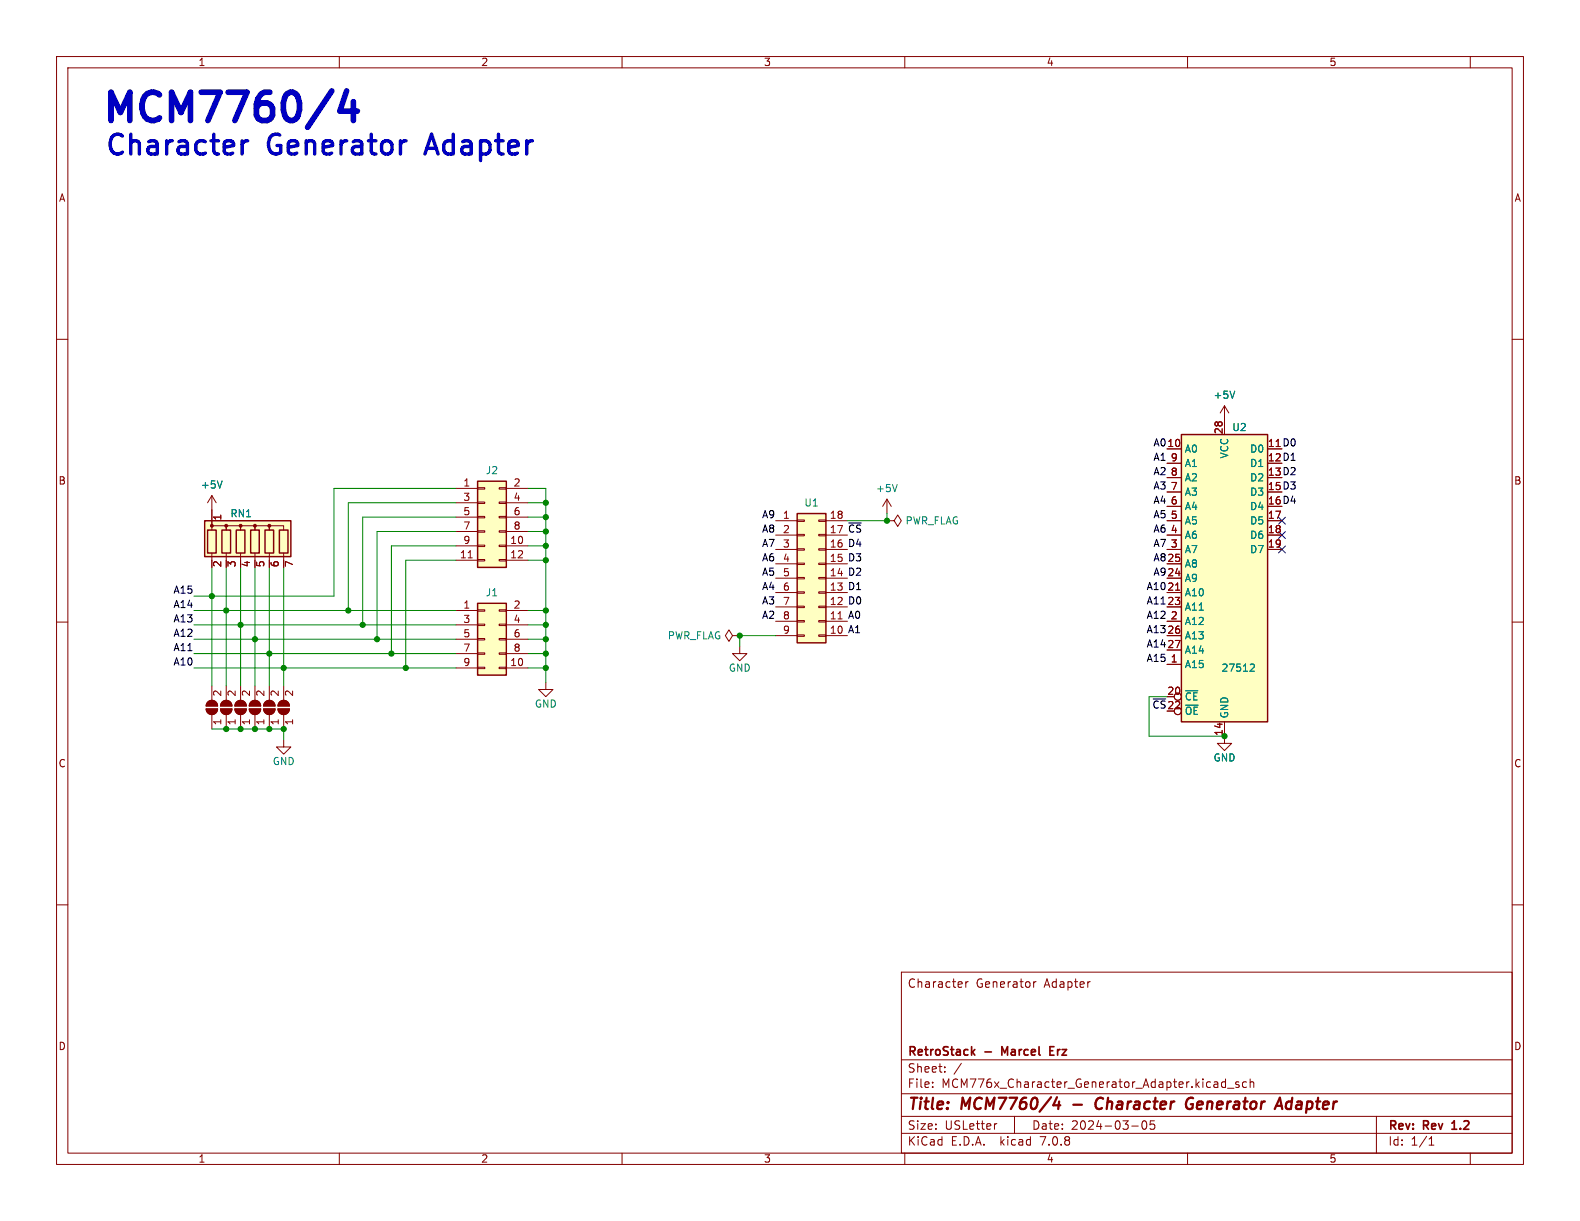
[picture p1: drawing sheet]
<svg xmlns="http://www.w3.org/2000/svg" width="279mm" height="216mm" viewBox="0 0 279 216" stroke-linecap="round" stroke-linejoin="round" font-family="sans-serif">
<path d="M0 0h279.4v215.9h-279.4z" fill="#fff" stroke="#fff" stroke-width=".18"/>
<g fill="none" stroke="#840000" stroke-width=".18">
<path d="M10 10h259.4v195.9h-259.4zM12 12h255.4v191.9h-255.4zM60 10v2M110 10v2M160 10v2M210 10v2M260 10v2M10 60h2M267.4 60h2M206.4 79.4h2.5M216.5 71.8v5M216.5 71.8l-.7 1.2"/>
<path d="M216.5 71.8l.8 1.2M37.5 93.7v-.7h2.5v.7v-.7h2.5v.7v-.7h2.6v.7v-.7h2.5v.7v-.7h2.6v.7M37.5 87.6l-.8 1.3M37.5 87.6v5.1M37.5 97.8v2.5M37.5 87.6l.7 1.3M40 97.8v1.3M42.5 97.8v1.3M45.1 97.8v1.3M47.6 97.8v1.3M50.2 97.8v1.3M80.6 86.4h3.9"/>
<path d="M80.6 96.5h3.9M80.6 99.1h3.9M80.6 88.9h3.9M80.6 91.4h3.9M80.6 94h3.9M82.8 98.6h.7M84.5 98.9h1.2v.3h-1.2zM84.5 96.4h1.2v.2h-1.2zM84.5 93.9h1.2v.2h-1.2zM84.5 91.3h1.2v.3h-1.2zM84.5 88.8h1.2v.2h-1.2zM84.5 86.2h1.2v.3h-1.2z"/>
<path d="M88.3 98.9h1.2v.3h-1.2zM88.3 96.4h1.2v.2h-1.2zM88.3 93.9h1.2v.2h-1.2zM88.3 91.3h1.2v.3h-1.2zM88.3 88.8h1.2v.2h-1.2zM88.3 86.2h1.2v.3h-1.2zM89.5 86.4h3.8M89.5 96.5h3.8M89.5 99.1h3.8M89.5 88.9h3.8M89.5 91.4h3.8M89.5 94h3.8"/>
<path d="M137.2 92.1h3.8M137.2 94.6h3.8M137.2 97.2h3.8M137.2 99.7h3.8M141 99.6h1.2v.2h-1.2zM141 97h1.2v.3h-1.2zM141 94.5h1.2v.2h-1.2zM141 91.9h1.2v.3h-1.2zM144.8 99.6h1.2v.2h-1.2zM144.8 97h1.2v.3h-1.2zM144.8 94.5h1.2v.2h-1.2zM144.8 91.9h1.2v.3h-1.2z"/>
<path d="M146 92.1h3.9M146 94.6h3.9M146 97.2h3.9M146 99.7h3.9M156.8 92.1h1.3l.6-1 .7 1-.7 1-.6-1M156.8 92.1h.1M156.8 88.3l-.7 1.2M156.8 88.3v2.5M156.8 88.3l.8 1.2M206.4 92.1h2.5M206.4 94.6h2.5M206.4 97.2h2.5"/>
<path d="M206.4 99.7h2.5M206.4 89.5h2.5M206.4 87h2.5M206.4 84.5h2.5M206.4 81.9h2.5M224.2 92.1h2.5M224.2 94.6h2.5M224.2 97.2h2.5M10 110h2M80.6 108h3.9M80.6 118.1h3.9M80.6 110.5h3.9"/>
<path d="M80.6 113h3.9M80.6 115.6h3.9M84.5 118h1.2v.2h-1.2zM84.5 115.4h1.2v.3h-1.2zM84.5 112.9h1.2v.3h-1.2zM84.5 110.4h1.2v.2h-1.2zM84.5 107.8h1.2v.3h-1.2zM88.3 118h1.2v.2h-1.2zM88.3 115.4h1.2v.3h-1.2zM88.3 112.9h1.2v.3h-1.2zM88.3 110.4h1.2v.2h-1.2zM88.3 107.8h1.2v.3h-1.2z"/>
<path d="M89.5 108h3.8M89.5 118.1h3.8M89.5 110.5h3.8M89.5 113h3.8M89.5 115.6h3.8M129.5 112.4l-.6-1-.6 1 .6 1 .6-1h1.3M130.8 114.3v1.3h1.3l-1.3 1.2-1.3-1.2h1.3M130.8 112.4h.1M137.2 109.9h3.8M137.2 104.8h3.8M137.2 107.3h3.8M137.2 102.2h3.8"/>
<path d="M137.2 112.4h3.8M141 112.3h1.2v.2h-1.2zM141 109.7h1.2v.3h-1.2zM141 107.2h1.2v.2h-1.2zM141 104.6h1.2v.3h-1.2zM141 102.1h1.2v.3h-1.2zM144.8 112.3h1.2v.2h-1.2zM144.8 109.7h1.2v.3h-1.2zM144.8 107.2h1.2v.2h-1.2zM144.8 104.6h1.2v.3h-1.2zM144.8 102.1h1.2v.3h-1.2zM146 109.9h3.9"/>
<path d="M146 104.8h3.9M146 107.3h3.9M146 102.2h3.9M146 112.4h3.9M148.2 109.4h.7M206.4 117.5h2.5M206.4 109.9h2.5M206.4 104.8h2.5M206.4 107.3h2.5M206.4 102.2h2.5M206.4 112.4h2.5M206.4 114.9h2.5"/>
<path d="M207.9 104.4h.7M267.4 110h2M36.4 125.3h2.1a1.02 1.02 0 0 1-1 1.1 1.02 1.02 0 0 1-1.1-1.1zM36.8 124.1a1.02 1.02 0 0 1 1.1-.2 1.02 1.02 0 0 1 .6 .9h-2.1zM37.5 121.3v2.5M37.5 126.4v2.5M39 125.3h2a1.02 1.02 0 0 1-1 1.1 1.02 1.02 0 0 1-1-1.1zM39.3 124.1a1.02 1.02 0 0 1 1.1-.2 1.02 1.02 0 0 1 .6 .9h-2zM40 121.3v2.5M40 126.4v2.5M41.5 125.3h2.1a1.02 1.02 0 0 1-1.1 1.1 1.02 1.02 0 0 1-1-1.1zM41.8 124.1a1.02 1.02 0 0 1 1.1-.2 1.02 1.02 0 0 1 .7 .9h-2.1z"/>
<path d="M42.5 121.3v2.5M42.5 126.4v2.5M44.1 125.3h2a1.02 1.02 0 0 1-1 1.1 1.02 1.02 0 0 1-1-1.1zM44.4 124.1a1.02 1.02 0 0 1 1.1-.2 1.02 1.02 0 0 1 .6 .9h-2zM45.1 121.3v2.5M45.1 126.4v2.5M46.6 125.3h2a1.02 1.02 0 0 1-1 1.1 1.02 1.02 0 0 1-1-1.1zM46.9 124.1a1.02 1.02 0 0 1 1.1-.2 1.02 1.02 0 0 1 .6 .9h-2zM47.6 121.3v2.5M47.6 126.4v2.5M49.1 125.3h2.1a1.02 1.02 0 0 1-1 1.1 1.02 1.02 0 0 1-1.1-1.1zM49.5 124.1a1.02 1.02 0 0 1 1.1-.2 1.02 1.02 0 0 1 .6 .9h-2.1z"/>
<path d="M50.2 130.8v1.3h1.2l-1.2 1.3-1.3-1.3h1.3M50.2 121.3v2.5M50.2 126.4v2.5M96.5 120.7v1.2h1.3l-1.3 1.3-1.3-1.3h1.3M216.5 127.6v3.8h1.3l-1.3 1.3-1.2-1.3h1.2M10 160h2M267.4 160h2M159.4 171.9h108v32h-108zM170.8 173.6v1M171.2 173.6l-.3 .1-.1 .2M182.8 173.6v1M183.2 173.6l-.3 .1-.1 .2"/>
<path d="M192.6 173.6h.2M159.4 197.4h108M159.4 193.4h108M159.4 187.4h108M164.9 192.1v.2M164.9 191.4v.1M167.1 189.4v.2M167.1 188.7v.1M170 188l-1.3 1.9M176.3 198.7l-.3 .1M179.4 197.4v3M200.1 199.1h1.2"/>
<path d="M202.1 198.3l.2-.1a.81 .81 0 0 1 .6 .6 .81 .81 0 0 1-.3 .8l-.2 .1a.81 .81 0 0 1-.3-1.4zM204.1 198.2h-.7v.7l.2-.1h.5l.1 .2-.1 .5-.2 .2-.5-.2M216.7 190.8v1.5M216.7 191.4l-.4-.1-.3 .3v.4l.1 .2h.6M217.1 192.4h1.1M219.1 191.4l-.4-.1-.2 .2 .1 .2 .5 .2v.3h-.6M220.4 191.4l-.4-.1-.3 .3v.4l.2 .2h.5M221.1 191.4l.2-.1 .3 .1 .1 .9M221.1 190.8v1.5M243.4 197.4v6.5M60 203.9v2M110 203.9v2"/>
<path d="M159.4 200.4h108M160 203.9v2M210 203.9v2M252.7 202.5h.9M252.7 201.4l.4-.4v1.5M260 203.9v2"/>
<circle cx="208.3" cy="123.2" r=".63"/>
<circle cx="208.3" cy="125.7" r=".63"/>
</g>
<path d="M172 186l.4 .6M172.4 185.6l-.6 .5M177.7 186.1l-.5-1v1.5M185.7 185.8h.5M186.4 185.1h-.7v1.5h.7M256.7 199.7h.9M256.9 198.5l-.2 .1" fill="none" stroke="#840000" stroke-width=".3"/>
<path d="M186.9 194l-.6 1.4h1.2M187.3 194.8l-.2 1.3M189.8 195.3h1.5M194.7 194.1a1.13 1.13 0 0 0-.9 .7 1.13 1.13 0 0 0 .2 1.2l.3 .1 .5-.1M211 194.2a1.02 1.02 0 0 0-1.2 .6 1.02 1.02 0 0 0 .5 1.3l.6-.2v-.7h-.3M226.3 194.1l.4 2M228.2 194.8a.66 .66 0 0 0-.8 .4v.7l.3 .2h.4" fill="none" stroke="#840000" stroke-width=".4"/>
<g fill="#ffffc2" stroke="#ffffc2" stroke-width=".18">
<path d="M208.9 76.8h15.3v50.8h-15.3z"/>
<path d="M36.2 92.1h15.2v6.3h-15.2z"/>
<path d="M84.5 85.1h5v15.2h-5z"/>
<path d="M141 90.8h5v22.9h-5z"/>
<path d="M84.5 106.7h5v12.7h-5z"/>
</g>
<path d="M208.9 76.8h15.3v50.8h-15.3zM36.2 92.1h15.2v6.3h-15.2zM36.7 93.7h1.5v4.1h-1.5zM39.2 93.7h1.6v4.1h-1.6zM41.8 93.7h1.5v4.1h-1.5zM44.3 93.7h1.5v4.1h-1.5zM46.9 93.7h1.5v4.1h-1.5zM49.4 93.7h1.5v4.1h-1.5zM84.5 85.1h5v15.2h-5zM141 90.8h5v22.9h-5zM84.5 106.7h5v12.7h-5z" fill="none" stroke="#840000" stroke-width=".25"/>
<path d="M218.3 69.2l-.4 1.2M39.3 85l-.4 1.3M158.7 85.7l-.5 1.2M221.3 117.4l.4 .1 .1 .3-.8 .9h.8" fill="none" stroke="#008484" stroke-width=".18"/>
<g fill="#840000" stroke="#840000" stroke-width=".18">
<path d="M39 125.3h2a1.02 1.02 0 0 1-1 1.1 1.02 1.02 0 0 1-1-1.1z"/>
<path d="M39.3 124.1a1.02 1.02 0 0 1 1.1-.2 1.02 1.02 0 0 1 .6 .9h-2z"/>
<path d="M44.1 125.3h2a1.02 1.02 0 0 1-1 1.1 1.02 1.02 0 0 1-1-1.1z"/>
<path d="M44.4 124.1a1.02 1.02 0 0 1 1.1-.2 1.02 1.02 0 0 1 .6 .9h-2z"/>
<path d="M49.1 125.3h2.1a1.02 1.02 0 0 1-1 1.1 1.02 1.02 0 0 1-1.1-1.1z"/>
<path d="M49.5 124.1a1.02 1.02 0 0 1 1.1-.2 1.02 1.02 0 0 1 .6 .9h-2.1z"/>
<path d="M46.6 125.3h2a1.02 1.02 0 0 1-1 1.1 1.02 1.02 0 0 1-1-1.1z"/>
<path d="M46.9 124.1a1.02 1.02 0 0 1 1.1-.2 1.02 1.02 0 0 1 .6 .9h-2z"/>
<path d="M41.5 125.3h2.1a1.02 1.02 0 0 1-1.1 1.1 1.02 1.02 0 0 1-1-1.1z"/>
<path d="M41.8 124.1a1.02 1.02 0 0 1 1.1-.2 1.02 1.02 0 0 1 .7 .9h-2.1z"/>
<path d="M36.4 125.3h2.1a1.02 1.02 0 0 1-1 1.1 1.02 1.02 0 0 1-1.1-1.1z"/>
<path d="M36.8 124.1a1.02 1.02 0 0 1 1.1-.2 1.02 1.02 0 0 1 .6 .9h-2.1z"/>
<circle cx="37.5" cy="93" r=".25"/>
<circle cx="40" cy="93" r=".25"/>
<circle cx="42.5" cy="93" r=".25"/>
<circle cx="45.1" cy="93" r=".25"/>
<circle cx="47.6" cy="93" r=".25"/>
</g>
<path d="M58.7 16.1l-4.3 6.4M61.3 16.1l-1.2 3.5h3.1M62.5 18v3.3" fill="none" stroke="#0000c2" stroke-width="1"/>
<path d="M42.8 24.9v2.3M43.8 24.9a.89 .89 0 0 0-1 .7" fill="none" stroke="#0000c2" stroke-width=".6"/>
<g fill="none" stroke="#008400" stroke-width=".18">
<path d="M80.6 99.1h-8.8v19M80.6 86.4h-21.5v19h-24.8M80.6 88.9h-19v19.1M80.6 91.4h-16.5v19.1M80.6 94h-13.9v19M80.6 96.5h-11.4v19.1M93.3 86.4h3.2v34.3M93.3 99.1h3.2M93.3 88.9h3.2M93.3 91.4h3.2M93.3 96.5h3.2M93.3 94h3.2"/>
<path d="M156.8 90.8v1.3h-6.9M34.3 118.1h46.3M34.3 108h46.3M34.3 110.5h46.3M34.3 115.6h46.3M34.3 113h46.3M37.5 100.3v21M40 100.3v21M42.5 100.3v21M45.1 100.3v21M47.6 100.3v21M50.2 100.3v21"/>
<path d="M93.3 118.1h3.2M93.3 108h3.2M93.3 110.5h3.2M93.3 115.6h3.2M93.3 113h3.2M137.2 112.4h-6.4v1.9M37.5 128.9h12.7v1.9M206.4 123.2h-3.2v7h13.3"/>
</g>
<path d="M226.1 94l1.2 1.2M226.1 96.5l1.2 1.3M226.1 91.5l1.2 1.2M227.3 94l-1.2 1.2M227.3 96.5l-1.2 1.3M227.3 91.5l-1.2 1.2" fill="none" stroke="#000084" stroke-width=".18"/>
<g fill="#008400" stroke="#008400" stroke-width=".18">
<circle cx="50.2" cy="118.1" r=".46"/>
<circle cx="50.2" cy="128.9" r=".46"/>
<circle cx="47.6" cy="128.9" r=".46"/>
<circle cx="47.6" cy="115.6" r=".46"/>
<circle cx="40" cy="128.9" r=".46"/>
<circle cx="42.5" cy="128.9" r=".46"/>
<circle cx="42.5" cy="110.5" r=".46"/>
<circle cx="45.1" cy="128.9" r=".46"/>
<circle cx="45.1" cy="113" r=".46"/>
<circle cx="96.5" cy="115.6" r=".46"/>
<circle cx="96.5" cy="113" r=".46"/>
<circle cx="96.5" cy="118.1" r=".46"/>
<circle cx="96.5" cy="108" r=".46"/>
<circle cx="96.5" cy="99.1" r=".46"/>
<circle cx="96.5" cy="96.5" r=".46"/>
<circle cx="96.5" cy="110.5" r=".46"/>
<circle cx="130.8" cy="112.4" r=".46"/>
<circle cx="156.8" cy="92.1" r=".46"/>
<circle cx="96.5" cy="88.9" r=".46"/>
<circle cx="96.5" cy="91.4" r=".46"/>
<circle cx="69.2" cy="115.6" r=".46"/>
<circle cx="66.7" cy="113" r=".46"/>
<circle cx="71.8" cy="118.1" r=".46"/>
<circle cx="96.5" cy="94" r=".46"/>
<circle cx="37.5" cy="105.4" r=".46"/>
<circle cx="61.6" cy="108" r=".46"/>
<circle cx="40" cy="108" r=".46"/>
<circle cx="64.1" cy="110.5" r=".46"/>
<circle cx="216.5" cy="130.2" r=".46"/>
</g>
<text font-size="7" fill="#0000c2" x="17.8" y="22">MCM7760/4</text>
<g font-size="4.9" fill="#0000c2">
<text x="18.4" y="27.7">Character</text>
<text x="47.5" y="27.7">Generator</text>
<text x="76.6" y="27.7">Adapter</text>
</g>
<g font-size="2.8" fill="#840000">
<text x="160.4" y="196.8">Title:</text>
<text x="170.1" y="196.8">MCM7760/4</text>
<text x="195.4" y="196.8">Character</text>
<text x="212.2" y="196.8">Generator</text>
<text x="229" y="196.8">Adapter</text>
</g>
<g font-size="2.1" fill="#840000">
<text x="160.4" y="174.9">Character</text>
<text x="172.6" y="174.9">Generator</text>
<text x="184.7" y="174.9">Adapter</text>
<text x="160.4" y="189.9">Sheet:</text>
<text x="160.4" y="187.1">RetroStack</text>
<text x="174.2" y="187.1">-</text>
<text x="177.8" y="187.1">Marcel</text>
<text x="186.9" y="187.1">Erz</text>
<text x="160.4" y="192.6">File:</text>
<text x="166.5" y="192.6">MCM776x_Character_Generator_Adapter.kicad_sch</text>
<text x="160.4" y="202.8">KiCad</text>
<text x="160.4" y="200">Size:</text>
<text x="167.1" y="200">USLetter</text>
<text x="168.1" y="202.8">E.D.A.</text>
<text x="177" y="202.8">kicad</text>
<text x="182.4" y="200">Date:</text>
<text x="184.2" y="202.8">7.0.8</text>
<text x="189.4" y="200">2024-03-05</text>
<text x="245.4" y="200.2">Rev:</text>
<text x="245.4" y="202.8">Id:</text>
<text x="249.5" y="202.8">1/1</text>
<text x="251.8" y="200.2">Rev</text>
<text x="257.5" y="200.2">1.2</text>
</g>
<g font-size="1.8" fill="#840000">
<text x="35" y="11.9">1</text>
<text x="85" y="11.9">2</text>
<text x="135" y="11.9">3</text>
<text x="185" y="11.9">4</text>
<text x="235" y="11.9">5</text>
<text x="10.3" y="35.9">A</text>
<text x="267.7" y="35.9">A</text>
<text x="216.3" y="76.9" transform="rotate(-90 216.3 76.9)">28</text>
<text x="206.3" y="79.1">10</text>
<text x="206.9" y="81.7">9</text>
<text x="224.1" y="79.1">11 D0</text>
<text x="224.1" y="81.7">12 D1</text>
<text x="224.1" y="79.1">11</text>
<text x="224.1" y="81.7">12</text>
<text x="10.3" y="85.9">B</text>
<text x="81.8" y="86.1">1</text>
<text x="81.8" y="88.6">3</text>
<text x="90.7" y="86.1">2</text>
<text x="90.7" y="88.6">4</text>
<text x="206.9" y="89.3">6</text>
<text x="206.9" y="86.7">7</text>
<text x="206.9" y="84.2">8</text>
<text x="224.1" y="84.2">13 D2</text>
<text x="224.1" y="86.7">15 D3</text>
<text x="224.1" y="89.3">16 D4</text>
<text x="224.1" y="84.2">13</text>
<text x="224.1" y="86.7">15</text>
<text x="224.1" y="89.3">16</text>
<text x="267.7" y="85.9">B</text>
<text x="39.4" y="92.1" transform="rotate(-90 39.4 92.1)">1</text>
<text x="81.8" y="91.2">5</text>
<text x="81.8" y="93.7">7</text>
<text x="90.7" y="91.2">6</text>
<text x="90.7" y="93.7">8</text>
<text x="138.4" y="91.8">1</text>
<text x="138.4" y="94.4">2</text>
<text x="146.6" y="94.4">17</text>
<text x="146.6" y="91.8">18</text>
<text x="206.9" y="94.4">4</text>
<text x="206.9" y="91.8">5</text>
<text x="224.1" y="91.8">17</text>
<text x="224.1" y="94.4">18</text>
<text x="39.4" y="100.4" transform="rotate(-90 39.4 100.4)">2</text>
<text x="42" y="100.4" transform="rotate(-90 42 100.4)">3</text>
<text x="44.5" y="100.4" transform="rotate(-90 44.5 100.4)">4</text>
<text x="47.1" y="100.4" transform="rotate(-90 47.1 100.4)">5</text>
<text x="49.6" y="100.4" transform="rotate(-90 49.6 100.4)">6</text>
<text x="52.1" y="100.4" transform="rotate(-90 52.1 100.4)">7</text>
<text x="81.2" y="98.8">11</text>
<text x="81.8" y="96.3">9</text>
<text x="90.1" y="96.3">10</text>
<text x="90.1" y="98.8">12</text>
<text x="138.4" y="96.9">3</text>
<text x="138.4" y="99.4">4</text>
<text x="138.4" y="102">5</text>
<text x="146.6" y="102">14</text>
<text x="146.6" y="99.4">15</text>
<text x="146.6" y="96.9">16</text>
<text x="206.3" y="102">24</text>
<text x="206.3" y="99.4">25</text>
<text x="206.9" y="96.9">3</text>
<text x="224.1" y="96.9">19</text>
<text x="81.8" y="107.7">1</text>
<text x="90.7" y="107.7">2</text>
<text x="138.4" y="104.5">6</text>
<text x="138.4" y="107.1">7</text>
<text x="146.6" y="107.1">12</text>
<text x="146.6" y="104.5">13</text>
<text x="206.3" y="104.5">21</text>
<text x="206.3" y="107.1">23</text>
<text x="81.8" y="110.2">3</text>
<text x="81.8" y="112.8">5</text>
<text x="90.7" y="110.2">4</text>
<text x="90.7" y="112.8">6</text>
<text x="138.4" y="109.6">8</text>
<text x="138.4" y="112.1">9</text>
<text x="146.6" y="112.1">10</text>
<text x="146.6" y="109.6">11</text>
<text x="206.3" y="112.1">26</text>
<text x="206.9" y="109.6">2</text>
<text x="81.8" y="115.3">7</text>
<text x="81.8" y="117.9">9</text>
<text x="90.1" y="117.9">10</text>
<text x="90.7" y="115.3">8</text>
<text x="206.3" y="114.7">27</text>
<text x="206.9" y="117.2">1</text>
<text x="39.4" y="123.3" transform="rotate(-90 39.4 123.3)">2</text>
<text x="42" y="123.3" transform="rotate(-90 42 123.3)">2</text>
<text x="44.5" y="123.3" transform="rotate(-90 44.5 123.3)">2</text>
<text x="47.1" y="123.3" transform="rotate(-90 47.1 123.3)">2</text>
<text x="49.6" y="123.3" transform="rotate(-90 49.6 123.3)">2</text>
<text x="52.1" y="123.3" transform="rotate(-90 52.1 123.3)">2</text>
<text x="206.3" y="122.9">20</text>
<text x="206.3" y="125.5">22</text>
<text x="39.4" y="128.3" transform="rotate(-90 39.4 128.3)">1</text>
<text x="42" y="128.3" transform="rotate(-90 42 128.3)">1</text>
<text x="44.5" y="128.3" transform="rotate(-90 44.5 128.3)">1</text>
<text x="47.1" y="128.3" transform="rotate(-90 47.1 128.3)">1</text>
<text x="49.6" y="128.3" transform="rotate(-90 49.6 128.3)">1</text>
<text x="52.1" y="128.3" transform="rotate(-90 52.1 128.3)">1</text>
<text x="216.3" y="130.2" transform="rotate(-90 216.3 130.2)">14</text>
<text x="10.3" y="135.9">C</text>
<text x="267.7" y="135.9">C</text>
<text x="10.3" y="185.9">D</text>
<text x="267.7" y="185.9">D</text>
<text x="35" y="205.8">1</text>
<text x="85" y="205.8">2</text>
<text x="135" y="205.8">3</text>
<text x="185" y="205.8">4</text>
<text x="235" y="205.8">5</text>
</g>
<g font-size="1.8" fill="#008484">
<text x="214.5" y="70.7">+5V</text>
<text x="217.8" y="76.4">U2</text>
<text x="209.4" y="80.2">A0</text>
<text x="209.4" y="82.8">A1</text>
<text x="217.4" y="81.2" transform="rotate(-90 217.4 81.2)">VCC</text>
<text x="221" y="80.2">D0</text>
<text x="221" y="82.8">D1</text>
<text x="35.4" y="86.6">+5V</text>
<text x="85.8" y="84">J2</text>
<text x="142.1" y="89.8">U1</text>
<text x="154.8" y="87.2">+5V</text>
<text x="209.4" y="87.9">A3</text>
<text x="209.4" y="85.3">A2</text>
<text x="221" y="85.3">D2</text>
<text x="221" y="87.9">D3</text>
<text x="40.6" y="91.7">RN1</text>
<text x="160" y="92.9">PWR_FLAG</text>
<text x="209.4" y="95.5">A6</text>
<text x="209.4" y="92.9">A5</text>
<text x="209.4" y="90.4">A4</text>
<text x="221" y="90.4">D4</text>
<text x="221" y="92.9">D5</text>
<text x="221" y="95.5">D6</text>
<text x="209.4" y="100.6">A8</text>
<text x="209.4" y="98">A7</text>
<text x="221" y="98">D7</text>
<text x="85.8" y="105.6">J1</text>
<text x="209.4" y="105.6">A10</text>
<text x="209.4" y="103.1">A9</text>
<text x="118" y="113.3">PWR_FLAG</text>
<text x="209.4" y="110.7">A12</text>
<text x="209.4" y="108.2">A11</text>
<text x="209.4" y="113.3">A13</text>
<text x="128.8" y="119">GND</text>
<text x="209.4" y="118.3">A15</text>
<text x="209.4" y="115.8">A14</text>
<text x="215.9" y="119">27512</text>
<text x="94.5" y="125.3">GND</text>
<text x="209.4" y="124.1">~{CE}</text>
<text x="209.4" y="126.6">~{OE}</text>
<text x="217.4" y="127.1" transform="rotate(-90 217.4 127.1)">GND</text>
<text x="48.1" y="135.5">GND</text>
<text x="214.5" y="134.8">GND</text>
</g>
<g font-size="1.8">
<text x="203.9" y="79">A010</text>
<text x="203.9" y="81.6">A1</text>
<text x="203.9" y="84.1">A2</text>
<text x="203.9" y="89.2">A4</text>
<text x="203.9" y="86.6">A3</text>
<text x="134.7" y="94.3">A8</text>
<text x="134.7" y="91.7">A9</text>
<text x="149.9" y="94.3">~{CS}</text>
<text x="203.9" y="91.7">A5</text>
<text x="203.9" y="94.3">A6</text>
<text x="134.7" y="96.8">A7</text>
<text x="134.7" y="99.3">A6</text>
<text x="134.7" y="101.9">A5</text>
<text x="149.9" y="99.3">D3</text>
<text x="149.9" y="96.8">D4</text>
<text x="149.9" y="101.9">D2</text>
<text x="203.9" y="99.3">A825</text>
<text x="203.9" y="96.8">A7</text>
<text x="203.9" y="101.9">A924</text>
<text x="30.6" y="105.1">A15</text>
<text x="30.6" y="107.6">A14</text>
<text x="134.7" y="107">A3</text>
<text x="134.7" y="104.4">A4</text>
<text x="149.9" y="104.4">D1</text>
<text x="149.9" y="107">D0</text>
<text x="202.7" y="104.4">A10</text>
<text x="202.7" y="107">A11</text>
<text x="30.6" y="110.1">A13</text>
<text x="30.6" y="112.7">A12</text>
<text x="134.7" y="109.5">A2</text>
<text x="149.9" y="112">A1</text>
<text x="149.9" y="109.5">A0</text>
<text x="202.7" y="112">A13</text>
<text x="202.7" y="109.5">A12</text>
<text x="30.6" y="115.2">A11</text>
<text x="30.6" y="117.8">A10</text>
<text x="202.7" y="114.6">A14</text>
<text x="202.7" y="117.1">A15</text>
<text x="203.7" y="125.4">~{CS}</text>
</g>
</svg>
